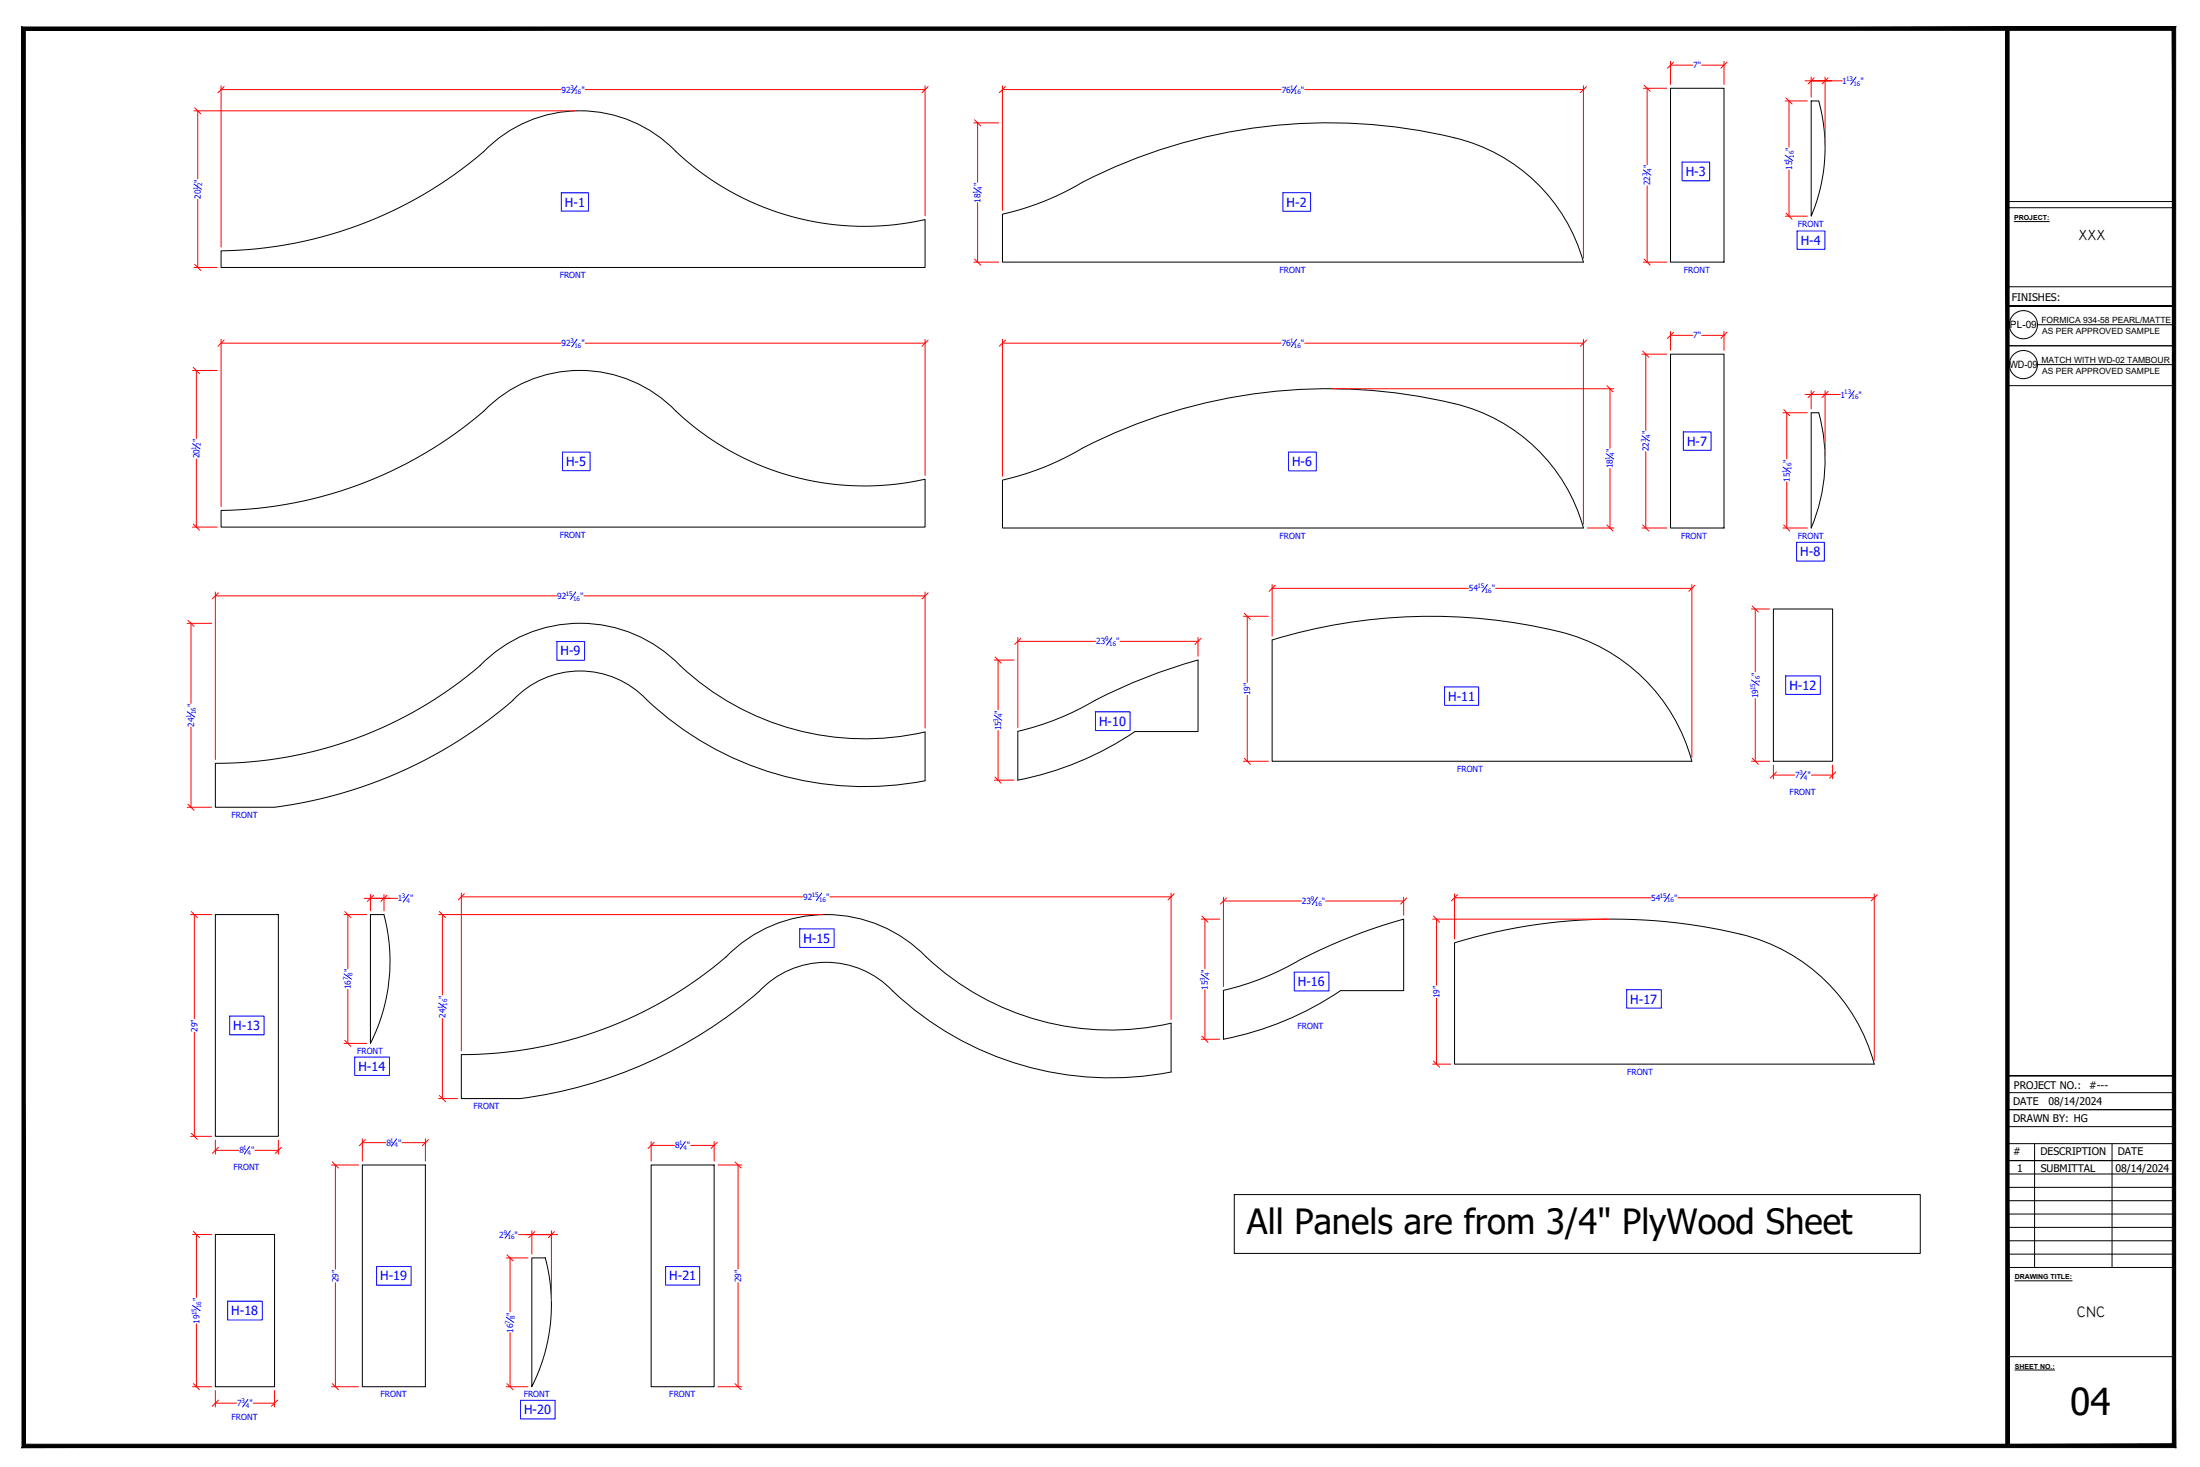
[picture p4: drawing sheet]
<svg xmlns="http://www.w3.org/2000/svg" width="914mm" height="610mm" viewBox="0 0 914 610" stroke-linecap="round" stroke-linejoin="round" font-family="sans-serif">
<!-- layer: 0 -->
<g fill="none" stroke="#000" stroke-width=".42">
<path d="M694.3 36.7h22.3v72.2h-22.3zM604.6 57.3a223.6 223.6 0 0 0-162.7 22.8 114.6 114.6 0 0 1-25.2 8.9v19.9h241.4a73.1 73.1 0 0 0-53.5-51.6M752.8 42h3.1a73.2 73.2 0 0 1-3.1 47.8zM834.4 83.8h69.2M834.4 86.3h69.2M837.2 92.1h14.6M91.9 104.2a170.5 170.5 0 0 0 113.9-45.6 55.6 55.6 0 0 1 75.2 4.4 114.3 114.3 0 0 0 103.5 28.2v19.9h-292.6zM834.4 119.2h69.2M834.4 127.1h69.2zM846.9 134.9h56.9M694.3 147.2h22.3v72.2h-22.3zM834.4 143.7h69.2"/>
<path d="M846.9 151.5h56.9M604.6 167.8a73 73 0 0 1 53.5 51.6M604.6 167.8a223.6 223.6 0 0 0-162.7 22.8 114.6 114.6 0 0 1-25.2 8.9v19.9h241.4M752.8 171.5h3.1a73 73 0 0 1-3.1 47.9zM834.4 160.3h69.2M91.9 212.1a170.4 170.4 0 0 0 113.9-45.6 55.6 55.6 0 0 1 75.2 4.4 114.2 114.2 0 0 0 103.5 28.2v19.9h-292.6zM737.1 253.1h24.6v63.2h-24.6zM199.5 276.6a57.9 57.9 0 0 1 83.3 .1 112 112 0 0 0 101.7 27.5v20.2a131.9 131.9 0 0 1-118.4-36.2 38.1 38.1 0 0 0-52.9 2.8 188.3 188.3 0 0 1-99.1 44.4h-24.6v-18.2a169.1 169.1 0 0 0 110.1-40.6M497.9 274.3a228.7 228.7 0 0 0-51.3 21.3l-12.4 5.1-11.2 3.2v20.3a131.8 131.8 0 0 0 48.7-20.2M497.9 274.3v29.7h-26.1M528.8 265.9a223.9 223.9 0 0 1 125.6-1.6 75.4 75.4 0 0 1 48.8 52h-174.5zM89.5 380h26.2v92.2h-26.2z"/>
<path d="M159.6 380a75.5 75.5 0 0 1-5.6 53.6v-53.6h5.6M385 397.7a112 112 0 0 0 101.7 27.5v20.3a131.9 131.9 0 0 1-118.3-36.3 38.1 38.1 0 0 0-52.9 2.8 189 189 0 0 1-99.2 44.5h-24.6v-18.3a168.3 168.3 0 0 0 115.1-45.2 57.9 57.9 0 0 1 78.2 4.7M557.2 411.6a131.8 131.8 0 0 1-48.7 20.2v-20.2a112.6 112.6 0 0 0 32.1-12.9 230.9 230.9 0 0 1 42.8-16.8v29.7h-26.2M779 442.2a75.7 75.7 0 0 0-59.8-55 226.3 226.3 0 0 0-114.6 4.6v50.4h174.4M834.4 447h69.2M834.4 454h69.2M834.4 461.1h69.2M834.4 468.2h69.2M834.4 475.2h69.2M845.7 475.2v51.5M877.8 475.2v51.5M150.6 484.1h26.2v92.1h-26.2z"/>
<path d="M270.6 484.1h26.2v92.1h-26.2zM513 496.4h285.1v24.4h-285.1zM834.4 482.3h69.2M834.4 493.4h69.2M834.4 498.9h69.2M834.4 487.8h69.2M89.5 513h24.6v63.2h-24.6zM834.4 504.5h69.2M834.4 510h69.2M834.4 515.6h69.2M221 522.7h5.7a75.4 75.4 0 0 1-5.7 53.5zM834.4 521.1h69.2"/>
<path d="M834.4 526.7h69.2M837.4 532.2h23.9M834.4 563.8h69.2M837.5 569.3h16.5"/>
<circle cx="841" cy="134.9" r="5.9"/>
<circle cx="841" cy="151.5" r="5.9"/>
</g>
<!-- layer: DIM-1 -->
<g fill="none" stroke="#f00" stroke-width=".42">
<path d="M91.9 35.6v67.1M91.9 37.2h141.3M243.2 37.2h141.3M384.5 35.6v54.1M416.7 37.2h115.8M416.7 35.6v51.8M542.3 37.2h115.8M658.1 35.6v71.7M683 36.7h9.7M684.6 36.7v31.7M694.3 25.5v9.6M694.3 27.1h9.3"/>
<path d="M707.3 27.1h9.3M716.6 25.5v9.6M750.3 33.6h2.5M752.8 33.6h5.8h-5.8M752.8 32v8.4M758.6 32v27.8M761.1 33.6h-2.5h7.1M80.6 46.1h158.8M82.2 46.1v28.3M404.7 51.1h10.4M406.3 51.1v24.7M742 42h9.2"/>
<path d="M743.6 42v19.1M684.6 77.2v31.7M743.6 70.7v19.1M82.2 82.8v28.3M406.3 84.2v24.7M742 89.8h9.2M80.6 111.1h9.7M404.7 108.9h10.4M683 108.9h9.7M694.3 137.8v7.8M694.3 139.3h9.3M707.3 139.3h9.3"/>
<path d="M716.6 137.8v7.8M80 153.9h10.3M81.6 153.9v28.3M91.9 141v69.5M91.9 142.6h141.3M243.2 142.6h141.3M384.5 141v56.5M416.7 141v56.9M416.7 142.6h115.8M542.3 142.6h115.8M658.1 141v76.8M682.5 147.2h10.2"/>
<path d="M684 147.2v31.7M553.7 161.5h117.1M669.2 161.5v24.8M741.1 171.5h10.1M742.7 171.5v19.2M750.3 163.9h2.5M752.8 163.9h5.8h-5.8M752.8 162.3v7.6M758.6 162.3v27.1M761.1 163.9h-2.5h6.3M81.6 190.7v28.3M669.2 194.7v24.7"/>
<path d="M684 187.7v31.7M80 219h10.3M659.7 219.4h11.1M682.5 219.4h10.2M741.1 219.4h10.1M742.7 200.3v19.1M77.8 259h10.1M79.4 259v33.3M89.5 246v69.6M89.5 247.6h141.8M242.7 247.6h141.8M384.5 246v56.6"/>
<path d="M516.8 256.1h10.4M518.4 256.1v27.4M528.7 242.9v21.5M528.7 244.5h81.6M621.6 244.5h81.6M703.2 242.9v71.8M728 253.1h7.5M729.6 253.1v26.1M413.3 274.3h8.1M414.8 274.3v20.6M423 264.9v37.4M423 266.5h32.4"/>
<path d="M465.5 266.5h32.4M497.9 264.9v7.8M518.4 288.9v27.4M729.6 290.3v26M79.4 302.1v33.3M414.8 303.6v20.6M516.8 316.3h10.4M728 316.3h7.5M737.1 317.9v5.8M761.7 317.9v5.8M77.8 335.4h10.1M413.3 324.2h8.1"/>
<path d="M737.1 322.1h8.8M752.9 322.1h8.8M151.4 373.3h2.6M154 373.3h5.6h-5.6M154 371.7v6.8M159.6 371.7v6.8M162.1 373.3h-2.5h5.7M191.7 371.1v65.5M191.7 372.7h141.9M344.9 372.7h141.8M486.7 371.1v52.5M508.5 372.8v37.2"/>
<path d="M508.5 374.4h32.4M551 374.4h32.4M583.4 372.8v7.5M604.6 371.5v18.7M604.6 373.1h81.6M697.4 373.1h81.6M779 371.5v69.1M79.2 380h8.7M80.8 380v43.3M143 380h9.4M144.6 380v22.5M182.3 380h159.5"/>
<path d="M183.9 380v33.4M499.2 381.9h7.7M500.8 381.9v20.7M595.5 381.9h73.5M597.1 381.9v27.4M144.6 411.1v22.5M500.8 411.2v20.7M597.1 414.8v27.4M80.8 428.9v43.3M143 433.6h9.4M183.9 423.2v33.3M499.2 431.9h7.7"/>
<path d="M182.3 456.5h7.9M595.5 442.2h7.5M79.2 472.2h8.7M89.5 473.8v5.8M89.5 478h9.7M106 478h9.7M115.7 473.8v5.8M150.6 473.2v9.3M150.6 474.8h9.7M167.1 474.8h9.7M176.8 473.2v9.3M270.6 474.4v8.1"/>
<path d="M270.6 476h9.8M287.1 476h9.7M296.8 474.4v8.1M137.8 484.1h11.2M139.4 484.1v43.3M298.4 484.1h10M306.8 484.1v43.3M80.1 513h7.8M81.6 513v26.1M215.5 513h5.5M221 513h8.2h-8.2M221 511.5v9.6"/>
<path d="M229.2 513h2.5M229.2 511.5v29M139.4 533v43.2M210.4 522.7h9.1M212 522.7v22.5M306.8 533v43.2M81.6 550.2v26M212 553.8v22.4M80.1 576.2h7.8M89.5 577.8v6.9M114.1 577.8v6.9M137.8 576.2h11.2"/>
<path d="M210.4 576.2h9.1M298.4 576.2h10M89.5 583.1h8.8M105.3 583.1h8.8"/>
</g>
<!-- layer: 0 -->
<g fill="none" stroke="#f00" stroke-width=".42">
<path d="M93.2 36l-2.6 2.5M385.8 36l-2.6 2.5M417.9 36l-2.5 2.5M659.4 36l-2.5 2.5M683.3 35.4l2.6 2.6M695.6 25.8l-2.5 2.5M717.8 25.8l-2.5 2.5M754.1 32.3l-2.6 2.6M759.8 32.3l-2.5 2.6M80.9 44.8l2.6 2.5M405.1 49.8l2.5 2.5M742.3 40.7l2.6 2.5"/>
<path d="M742.3 88.6l2.6 2.5M80.9 109.9l2.6 2.5M405.1 107.7l2.5 2.5M683.3 107.7l2.6 2.5M695.6 138.1l-2.5 2.5M717.8 138.1l-2.5 2.5M80.3 152.7l2.6 2.5M93.2 141.3l-2.6 2.6M385.8 141.3l-2.6 2.6M417.9 141.3l-2.5 2.6M659.4 141.3l-2.5 2.6M682.8 145.9l2.5 2.5"/>
<path d="M667.9 160.3l2.5 2.5M741.4 170.2l2.5 2.6M754.1 162.6l-2.6 2.6M759.8 162.6l-2.5 2.6M80.3 217.8l2.6 2.5M667.9 218.1l2.5 2.6M682.8 218.1l2.5 2.6M741.4 218.1l2.5 2.6M78.1 257.7l2.5 2.6M90.8 246.3l-2.6 2.6M385.8 246.3l-2.6 2.6M517.1 254.8l2.6 2.6"/>
<path d="M530 243.2l-2.5 2.5M704.5 243.2l-2.6 2.5M728.3 251.8l2.5 2.5M413.6 273l2.5 2.5M424.3 265.2l-2.5 2.6M499.2 265.2l-2.5 2.6M517.1 315.1l2.6 2.5M728.3 315.1l2.5 2.5M78.1 334.2l2.5 2.5M413.6 322.9l2.5 2.6M738.4 320.8l-2.6 2.5M763 320.8l-2.6 2.5"/>
<path d="M79.5 378.8l2.5 2.5M143.3 378.8l2.5 2.5M155.2 372l-2.5 2.6M160.9 372l-2.6 2.6M182.6 378.8l2.5 2.5M193 371.4l-2.5 2.6M488 371.4l-2.5 2.6M509.8 373.1l-2.6 2.6M584.7 373.1l-2.6 2.6M605.8 371.8l-2.5 2.5M780.3 371.8l-2.6 2.5M499.6 380.7l2.5 2.5"/>
<path d="M595.8 380.7l2.5 2.5M143.3 432.3l2.5 2.5M499.6 430.6l2.5 2.5M182.6 455.2l2.5 2.6M595.8 440.9l2.5 2.6M79.5 470.9l2.5 2.6M90.8 476.7l-2.6 2.6M117 476.7l-2.6 2.6M151.9 473.6l-2.6 2.5M178.1 473.6l-2.6 2.5M271.9 474.7l-2.5 2.5M298.1 474.7l-2.5 2.5"/>
<path d="M138.1 482.8l2.6 2.6M305.5 482.8l2.5 2.6M80.4 511.7l2.5 2.5M222.3 511.8l-2.5 2.5M230.5 511.8l-2.6 2.5M210.7 521.4l2.6 2.6M80.4 575l2.5 2.5M138.1 575l2.6 2.5M210.7 575l2.6 2.5M305.5 575l2.5 2.5M90.8 581.8l-2.6 2.5M115.4 581.8l-2.6 2.5"/>
</g>
<!-- layer: DIM-1 -->
<g fill="none" stroke="#00f" stroke-width=".42">
<path d="M239.8 35.6l-2.2 3.2M538.9 35.6l-2.2 3.2M771.4 32l-2.2 3.2M80.6 76.5l3.1 2.2M404.7 78l3.2 2.2M683.1 70.6l3.1 2.2M699.2 67.3h11.4v7.8h-11.4zM742 64.5l3.1 2.2M233.3 80.1h11.3v7.6h-11.3zM533.2 80.1h11.5v7.7h-11.5zM746.9 96h11.6v7.6h-11.6zM239.8 141l-2.2 3.1"/>
<path d="M538.9 141l-2.2 3.1M699.7 179.5h11.5v7.6h-11.5zM770.7 162.4l-2.2 3.1M80 184.4l3.1 2.1M233.8 187.9h11.4v7.7h-11.4zM535.5 187.9h11.6v7.7h-11.6zM667.6 188.5l3.1 2.2M682.5 181.1l3.1 2.2M741.1 194.1l3.1 2.2M746.7 225.4h11.6v7.8h-11.6zM239.3 246l-2.2 3.1M618.2 242.9l-2.2 3.1"/>
<path d="M231.5 266.6h11.5v7.8h-11.5zM462.1 264.9l-2.2 3.2M77.8 295.8l3.1 2.1M413.3 297.2l3.1 2.1M455.3 295.8h14.4v7.8h-14.4zM600.4 285.5h14.2v7.6h-14.2zM728 282.6l3.1 2.2M742.2 280.9h14.4v7.6h-14.4zM750.6 320.5l-2.2 3.1M169.8 371.7l-2.2 3.2M341.5 371.1l-2.2 3.1M547.6 372.8l-2.2 3.1"/>
<path d="M694 371.5l-2.2 3.1M332.4 386h14.3v7.7h-14.3zM143 404.7l3.1 2.2M182.3 416.8l3.1 2.2M499.2 404.8l3.2 2.2M537.9 404h14.4v7.8h-14.4zM676.1 411.3h14.4v7.6h-14.4zM95.5 422.2h14.2v7.8h-14.2zM147.4 439.3h14.5v7.6h-14.5zM103.7 476.4l-2.1 3.1M164.8 473.2l-2.2 3.2M284.9 474.4l-2.2 3.1"/>
<path d="M212.1 511.5l-2.2 3.1M156.5 526.3h14.4v7.8h-14.4zM276.6 526.3h14.2v7.7h-14.2zM80.1 542.5l3.1 2.2M94.6 540.7h14.4v7.8h-14.4zM210.4 547.3l3.1 2.2M103 581.5l-2.1 3.1M216.3 581.9h14.4v7.7h-14.4z"/>
</g>
<!-- layer: 0 -->
<g fill="#000" stroke="#000" stroke-width=".42">
<path d="M833.7 11.9l1.3 588.9v-588.9zM833.7 11.9l1.3 588.9h-1.3z"/>
<path d="M9.1 601.5h895.2l-1.4-1.4zM10.5 600.1h892.4l-893.8 1.4zM9.1 11.2v590.3l1.4-1.4zM9.1 11.2l1.4 1.4v587.5zM9.1 11.2l1.4 1.4 893.8-1.4zM10.5 12.6l893.8-1.4-1.4 1.4zM904.3 11.2l-1.4 1.4 1.4 588.9zM902.9 12.6l1.4 588.9-1.4-1.4z"/>
</g>
<text font-size="15.4" x="860.4" y="588.1">04</text>
<text font-size="14.4" x="518.3" y="512.7">All Panels are from 3/4&quot; PlyWood Sheet</text>
<text font-size="6.4" x="863.2" y="547.4">CNC</text>
<text font-size="6.2" x="864" y="99.8">XXX</text>
<g font-size="5.2" fill="#00f">
<text x="700.7" y="73.1">H-3</text>
<text x="234.8" y="85.8">H-1</text>
<text x="534.8" y="85.8">H-2</text>
<text x="748.4" y="101.7">H-4</text>
<text x="701.2" y="185.2">H-7</text>
<text x="235.3" y="193.6">H-5</text>
<text x="537.1" y="193.6">H-6</text>
<text x="748.3" y="231.1">H-8</text>
<text x="233" y="272.4">H-9</text>
<text x="743.7" y="286.6">H-12</text>
<text x="601.9" y="291.2">H-11</text>
<text x="456.8" y="301.5">H-10</text>
<text x="333.9" y="391.7">H-15</text>
<text x="539.4" y="409.7">H-16</text>
<text x="677.6" y="417">H-17</text>
<text x="97" y="428">H-13</text>
<text x="148.9" y="445">H-14</text>
<text x="158" y="532">H-19</text>
<text x="278.2" y="532.1">H-21</text>
<text x="96.1" y="546.5">H-18</text>
<text x="217.8" y="587.6">H-20</text>
</g>
<g font-size="4.4">
<text x="836.2" y="125.1">FINISHES:</text>
<text x="837.1" y="452.4">PROJECT NO.:</text>
<text x="868.3" y="452.6">#---</text>
<text x="836.8" y="459.2">DATE</text>
<text x="851.4" y="459">08/14/2024</text>
<text x="836.8" y="466.3">DRAWN BY: HG</text>
<text x="836.8" y="480.1">#</text>
<text x="848" y="480.1">DESCRIPTION</text>
<text x="880.2" y="480.1">DATE</text>
<text x="838.4" y="487.2">1</text>
<text x="848.2" y="487.2">SUBMITTAL</text>
<text x="879.2" y="486.9">08/14/2024</text>
</g>
<g font-size="4.2">
<text x="835.4" y="136.4">PL-09</text>
<text x="835.2" y="153">WD-09</text>
</g>
<g font-size="3.5" fill="#00f">
<text x="703.8" y="28.3">7&quot;</text>
<text x="765.7" y="34.9">1</text>
<text x="773.2" y="34.9">&quot;</text>
<text x="233.4" y="38.5">92</text>
<text x="241.6" y="38.5">&quot;</text>
<text x="532.7" y="38.5">76</text>
<text x="540.7" y="38.5">&quot;</text>
<text x="744.8" y="62.7" transform="rotate(-90 744.8 62.7)">&quot;</text>
<text x="685.9" y="70" transform="rotate(-90 685.9 70)">&quot;</text>
<text x="744.8" y="70.7" transform="rotate(-90 744.8 70.7)">15</text>
<text x="83.4" y="76" transform="rotate(-90 83.4 76)">&quot;</text>
<text x="407.6" y="77.4" transform="rotate(-90 407.6 77.4)">&quot;</text>
<text x="685.9" y="77" transform="rotate(-90 685.9 77)">22</text>
<text x="83.4" y="82.6" transform="rotate(-90 83.4 82.6)">20</text>
<text x="407.6" y="84.2" transform="rotate(-90 407.6 84.2)">18</text>
<text x="747.2" y="94.3">FRONT</text>
<text x="531.9" y="113.3">FRONT</text>
<text x="699.9" y="113.3">FRONT</text>
<text x="232.6" y="115.6">FRONT</text>
<text x="233.4" y="143.8">92</text>
<text x="241.6" y="143.8">&quot;</text>
<text x="532.7" y="143.8">76</text>
<text x="540.7" y="143.8">&quot;</text>
<text x="703.8" y="140.6">7&quot;</text>
<text x="764.9" y="165.2">1</text>
<text x="772.5" y="165.2">&quot;</text>
<text x="82.9" y="183.9" transform="rotate(-90 82.9 183.9)">&quot;</text>
<text x="685.3" y="180.5" transform="rotate(-90 685.3 180.5)">&quot;</text>
<text x="82.9" y="190.5" transform="rotate(-90 82.9 190.5)">20</text>
<text x="670.4" y="187.9" transform="rotate(-90 670.4 187.9)">&quot;</text>
<text x="685.3" y="187.5" transform="rotate(-90 685.3 187.5)">22</text>
<text x="670.4" y="194.7" transform="rotate(-90 670.4 194.7)">18</text>
<text x="743.9" y="192.3" transform="rotate(-90 743.9 192.3)">&quot;</text>
<text x="743.9" y="200.2" transform="rotate(-90 743.9 200.2)">15</text>
<text x="232.6" y="223.5">FRONT</text>
<text x="531.9" y="223.8">FRONT</text>
<text x="698.7" y="223.8">FRONT</text>
<text x="747.2" y="223.8">FRONT</text>
<text x="610.5" y="245.7">54</text>
<text x="620" y="245.7">&quot;</text>
<text x="231.6" y="248.9">92</text>
<text x="241.1" y="248.9">&quot;</text>
<text x="455.7" y="267.8">23</text>
<text x="463.9" y="267.8">&quot;</text>
<text x="730.8" y="280.8" transform="rotate(-90 730.8 280.8)">&quot;</text>
<text x="80.6" y="293.9" transform="rotate(-90 80.6 293.9)">&quot;</text>
<text x="519.7" y="288.9" transform="rotate(-90 519.7 288.9)">19&quot;</text>
<text x="730.8" y="290.2" transform="rotate(-90 730.8 290.2)">19</text>
<text x="416.1" y="296.5" transform="rotate(-90 416.1 296.5)">&quot;</text>
<text x="80.6" y="301.9" transform="rotate(-90 80.6 301.9)">24</text>
<text x="416.1" y="303.6" transform="rotate(-90 416.1 303.6)">15</text>
<text x="605.6" y="320.8">FRONT</text>
<text x="746.1" y="323.3">7</text>
<text x="751.3" y="323.3">&quot;</text>
<text x="743.8" y="330.3">FRONT</text>
<text x="96.3" y="339.9">FRONT</text>
<text x="165.3" y="374.6">1</text>
<text x="170.4" y="374.6">&quot;</text>
<text x="333.8" y="373.9">92</text>
<text x="343.3" y="373.9">&quot;</text>
<text x="541.1" y="375.7">23</text>
<text x="549.4" y="375.7">&quot;</text>
<text x="686.3" y="374.3">54</text>
<text x="695.8" y="374.3">&quot;</text>
<text x="145.8" y="404.1" transform="rotate(-90 145.8 404.1)">&quot;</text>
<text x="502.1" y="404.2" transform="rotate(-90 502.1 404.2)">&quot;</text>
<text x="145.8" y="411.1" transform="rotate(-90 145.8 411.1)">16</text>
<text x="502.1" y="411.2" transform="rotate(-90 502.1 411.2)">15</text>
<text x="185.1" y="415" transform="rotate(-90 185.1 415)">&quot;</text>
<text x="598.3" y="414.8" transform="rotate(-90 598.3 414.8)">19&quot;</text>
<text x="185.1" y="423" transform="rotate(-90 185.1 423)">24</text>
<text x="82" y="428.7" transform="rotate(-90 82 428.7)">29&quot;</text>
<text x="539.3" y="427.8">FRONT</text>
<text x="148.4" y="438">FRONT</text>
<text x="676.3" y="446.6">FRONT</text>
<text x="196.8" y="460.9">FRONT</text>
<text x="99.5" y="479.3">8</text>
<text x="104.4" y="479.3">&quot;</text>
<text x="160.6" y="476.1">8</text>
<text x="165.5" y="476.1">&quot;</text>
<text x="280.6" y="477.2">8</text>
<text x="285.5" y="477.2">&quot;</text>
<text x="97" y="486.1">FRONT</text>
<text x="207.5" y="514.3">2</text>
<text x="213.9" y="514.3">&quot;</text>
<text x="140.7" y="532.8" transform="rotate(-90 140.7 532.8)">29&quot;</text>
<text x="308" y="532.8" transform="rotate(-90 308 532.8)">29&quot;</text>
<text x="82.9" y="540.7" transform="rotate(-90 82.9 540.7)">&quot;</text>
<text x="82.9" y="550.1" transform="rotate(-90 82.9 550.1)">19</text>
<text x="213.2" y="546.8" transform="rotate(-90 213.2 546.8)">&quot;</text>
<text x="213.2" y="553.8" transform="rotate(-90 213.2 553.8)">16</text>
<text x="158.2" y="580.7">FRONT</text>
<text x="217.7" y="580.7">FRONT</text>
<text x="278.2" y="580.7">FRONT</text>
<text x="98.6" y="584.3">7</text>
<text x="103.7" y="584.3">&quot;</text>
<text x="96.3" y="590.2">FRONT</text>
</g>
<g font-size="3.5">
<text x="848.5" y="134.2">FORMICA 934-58 PEARL/MATTE</text>
<text x="848.8" y="138.8">AS PER APPROVED SAMPLE</text>
<text x="848.5" y="150.8">MATCH WITH WD-02 TAMBOUR</text>
<text x="848.8" y="155.4">AS PER APPROVED SAMPLE</text>
</g>
<g font-size="2.9">
<text x="837.2" y="91.5">PROJECT:</text>
<text x="837.4" y="531.6">DRAWING TITLE:</text>
<text x="837.5" y="568.7">SHEET NO.:</text>
</g>
<g font-size="2.6" fill="#00f">
<text x="767.3" y="33.6">13</text>
<text x="770.4" y="35.6">16</text>
<text x="237.1" y="37.2">3</text>
<text x="238.8" y="39.2">16</text>
<text x="536.3" y="37.2">1</text>
<text x="537.8" y="39.2">16</text>
<text x="745.5" y="65.6" transform="rotate(-90 745.5 65.6)">16</text>
<text x="686.5" y="71.5" transform="rotate(-90 686.5 71.5)">4</text>
<text x="743.6" y="67.1" transform="rotate(-90 743.6 67.1)">1</text>
<text x="84.1" y="77.4" transform="rotate(-90 84.1 77.4)">2</text>
<text x="684.6" y="73.3" transform="rotate(-90 684.6 73.3)">3</text>
<text x="82.2" y="79.1" transform="rotate(-90 82.2 79.1)">1</text>
<text x="406.3" y="80.7" transform="rotate(-90 406.3 80.7)">1</text>
<text x="408.2" y="78.9" transform="rotate(-90 408.2 78.9)">4</text>
<text x="237.1" y="142.6">3</text>
<text x="536.3" y="142.6">1</text>
<text x="238.8" y="144.5">16</text>
<text x="537.8" y="144.5">16</text>
<text x="766.5" y="163.9">13</text>
<text x="769.6" y="165.9">16</text>
<text x="83.5" y="185.3" transform="rotate(-90 83.5 185.3)">2</text>
<text x="684" y="183.8" transform="rotate(-90 684 183.8)">3</text>
<text x="685.9" y="181.9" transform="rotate(-90 685.9 181.9)">4</text>
<text x="81.6" y="187" transform="rotate(-90 81.6 187)">1</text>
<text x="669.1" y="191.1" transform="rotate(-90 669.1 191.1)">1</text>
<text x="671" y="189.3" transform="rotate(-90 671 189.3)">4</text>
<text x="742.6" y="196.7" transform="rotate(-90 742.6 196.7)">1</text>
<text x="744.6" y="195.2" transform="rotate(-90 744.6 195.2)">16</text>
<text x="614" y="244.5">15</text>
<text x="235.1" y="247.6">15</text>
<text x="238.2" y="249.6">16</text>
<text x="617.1" y="246.4">16</text>
<text x="459.4" y="266.5">9</text>
<text x="461.1" y="268.5">16</text>
<text x="729.5" y="286.7" transform="rotate(-90 729.5 286.7)">15</text>
<text x="731.5" y="283.7" transform="rotate(-90 731.5 283.7)">16</text>
<text x="79.4" y="298.4" transform="rotate(-90 79.4 298.4)">1</text>
<text x="81.4" y="296.8" transform="rotate(-90 81.4 296.8)">16</text>
<text x="414.8" y="299.8" transform="rotate(-90 414.8 299.8)">3</text>
<text x="416.7" y="298" transform="rotate(-90 416.7 298)">4</text>
<text x="747.9" y="322.1">3</text>
<text x="749.8" y="324">4</text>
<text x="167.1" y="373.3">3</text>
<text x="169" y="375.2">4</text>
<text x="337.4" y="372.7">15</text>
<text x="340.4" y="374.6">16</text>
<text x="544.9" y="374.4">9</text>
<text x="546.5" y="376.4">16</text>
<text x="689.9" y="373">15</text>
<text x="692.9" y="375">16</text>
<text x="144.5" y="407.4" transform="rotate(-90 144.5 407.4)">7</text>
<text x="146.5" y="405.6" transform="rotate(-90 146.5 405.6)">8</text>
<text x="500.8" y="407.5" transform="rotate(-90 500.8 407.5)">3</text>
<text x="502.7" y="405.7" transform="rotate(-90 502.7 405.7)">4</text>
<text x="183.9" y="419.4" transform="rotate(-90 183.9 419.4)">1</text>
<text x="185.9" y="417.9" transform="rotate(-90 185.9 417.9)">16</text>
<text x="101.1" y="478">1</text>
<text x="102.9" y="479.9">4</text>
<text x="162.2" y="474.8">1</text>
<text x="164" y="476.7">4</text>
<text x="282.2" y="475.9">1</text>
<text x="284" y="477.8">4</text>
<text x="209.4" y="513">9</text>
<text x="211" y="515">16</text>
<text x="83.6" y="543.5" transform="rotate(-90 83.6 543.5)">16</text>
<text x="81.6" y="546.6" transform="rotate(-90 81.6 546.6)">15</text>
<text x="212" y="550.1" transform="rotate(-90 212 550.1)">7</text>
<text x="214" y="548.2" transform="rotate(-90 214 548.2)">8</text>
<text x="100.4" y="583.1">3</text>
<text x="102.2" y="585">4</text>
</g>
</svg>
